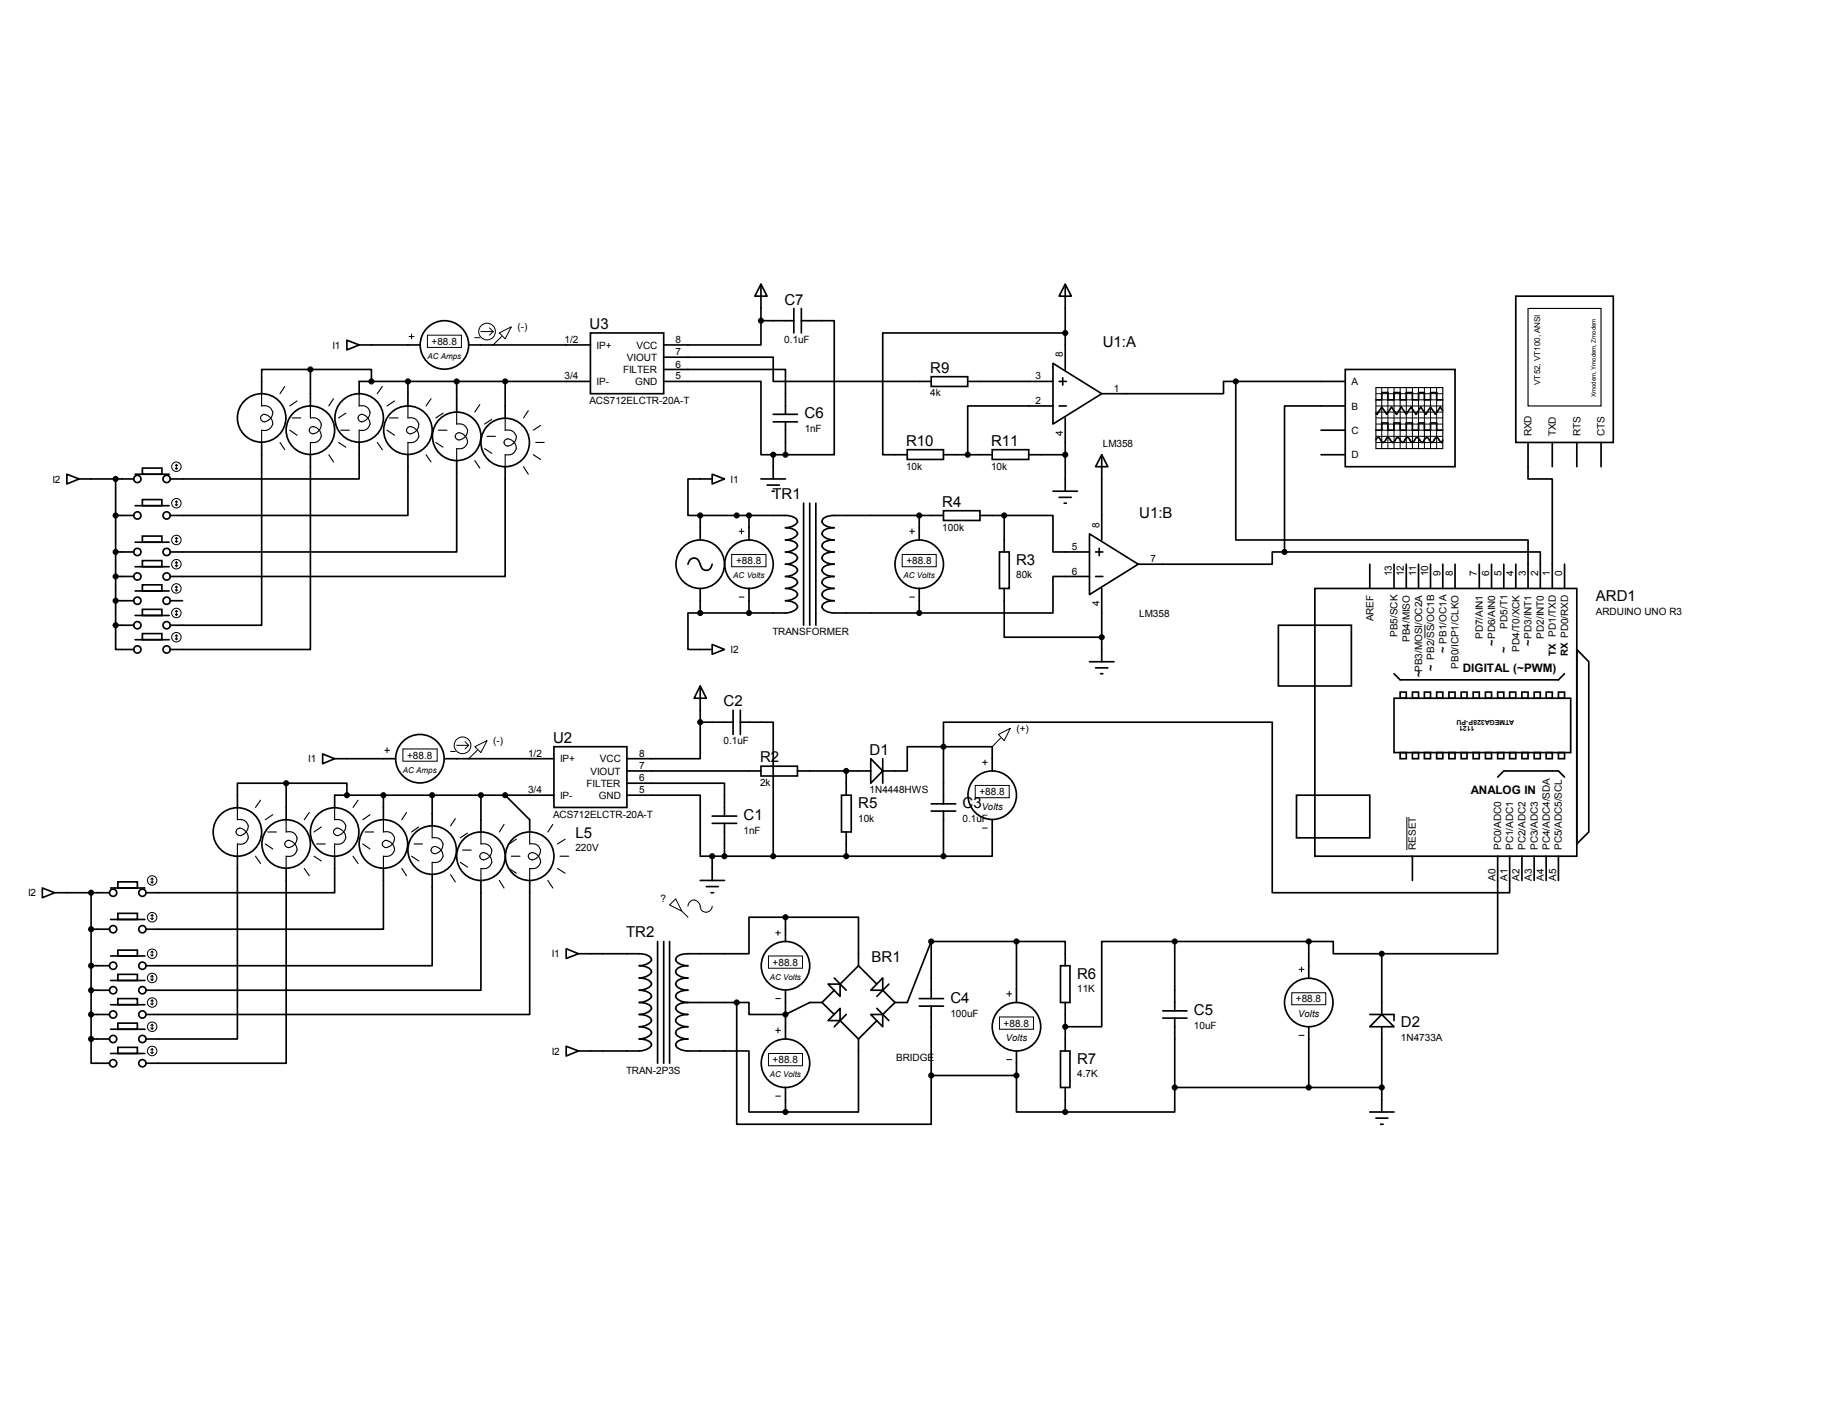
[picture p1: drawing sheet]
<svg xmlns="http://www.w3.org/2000/svg" width="279mm" height="216mm" viewBox="0 0 279 216" stroke-linecap="round" stroke-linejoin="round" font-family="sans-serif">
<g fill="none" stroke="#000" stroke-width=".25">
<path d="M47.2 56.1h9.2v1.9M47.2 56.1h-7.4v3.7M47.2 56.1v5.6M52.7 51.7l1.9 .7-1.9 .8zM54.6 52.4h9.2M62 58v3.7M69.4 58v4.6M71.2 52.4h18.5M76.8 58v5.5M89.7 50.6h11.1v9.2h-11.1zM89.7 58h-35.1v1.8M100.8 56.1h18.5v6.8"/>
<path d="M100.8 58h14.8v11.1h1.9M100.8 54.3h16.7v3.7h24M115.6 43.2l.9 1.8h-1.8zM115.6 48.7v3.7h-14.8M115.6 43.2v5.5M115.6 48.7h5M120.6 46.9v3.7M121.8 48.7h4.9v20.4h-7.4M121.8 46.9v3.7M141.5 57.2h5.5v1.5h-5.5zM147 58h13M160 55.2l7.4 4.6-7.4 4.6z"/>
<path d="M160.9 58h1.1M161.5 57.4v1.1M161.8 43.2l1 1.8h-1.9zM161.8 50.6h-27.7v18.5h3.7M161.8 43.2v12.9M187.7 58h-1.8v1.8h-18.5M187.7 58v24h44.5v7.4M187.7 58h16.7M204.4 56.1h16.7v14.8h-16.7zM230.3 45h14.8v22.2h-14.8zM10.2 72.1l1.8 .7-1.8 .7zM12 72.8h8.3"/>
<path d="M17.6 78.3h2.7M17.6 72.8v22.2M20.5 76.8h5.2M20.5 72.1h5.2M21.6 75.9h3v.9h-3zM21.6 71.1h3v1h-3zM39.8 67.2v27.8h-13.9M47.2 69.1v29.6h-21.3M54.6 67.2v5.6h-28.7M62 69.1v9.2h-36.1M69.4 70v13.9h-43.5M76.8 70.9v16.7h-50.9"/>
<path d="M106.4 78.3h12.9a2.2 2.2 0 0 1 1.8 .6l.1 .3a1.74 1.74 0 0 1-1.9 1 2.2 2.2 0 0 1 1.8 .6l.1 .3a1.81 1.81 0 0 1-1.9 .9 2.23 2.23 0 0 1 1.8 .6l.1 .3a1.74 1.74 0 0 1-1.9 1 2.2 2.2 0 0 1 1.8 .6l.1 .3a1.74 1.74 0 0 1-1.9 .9 2.2 2.2 0 0 1 1.8 .6l.1 .4a1.74 1.74 0 0 1-1.9 .9 2.16 2.16 0 0 1 1.8 .6l.1 .3a1.79 1.79 0 0 1-1.9 .9 2.2 2.2 0 0 1 1.8 .6l.1 .3a1.74 1.74 0 0 1-1.9 1 2.2 2.2 0 0 1 1.8 .6l.1 .3a1.74 1.74 0 0 1-1.9 .9h-12.9M106.4 78.3v3.7M108.2 72.1l1.9 .7-1.9 .7zM108.2 72.8h-3.7v5.5h1.9M113.8 78.3h.1M113.8 78.3v3.7M115.6 72.8h3.7M116.5 73.7h1.9M117.3 74.6h.3M117.5 69.1v3.7M117.5 69.1h1.8M117.5 64.1h3.7"/>
<path d="M117.5 62.9h3.7M119.3 64.1v5M122.1 76.5v18.5M123 76.5v18.5M124 76.5v18.5M137.8 68.3h5.5v1.5h-5.5zM139.7 78.3v3.7M143.3 77.6h5.6v1.5h-5.6zM143.3 78.3h-16.6a2.05 2.05 0 0 0-1.7 .6l-.1 .3a1.36 1.36 0 0 0 1.2 .9l.6 .1a2.05 2.05 0 0 0-1.7 .6l-.1 .3a1.42 1.42 0 0 0 1.2 .9h.6a2.08 2.08 0 0 0-1.7 .6l-.1 .3a1.36 1.36 0 0 0 1.2 .9l.6 .1a2.05 2.05 0 0 0-1.7 .6l-.1 .3a1.36 1.36 0 0 0 1.2 .9h.6a2.05 2.05 0 0 0-1.7 .6l-.1 .4a1.36 1.36 0 0 0 1.2 .8l.6 .1a2.02 2.02 0 0 0-1.7 .6l-.1 .3a1.39 1.39 0 0 0 1.2 .8l.6 .1a2.05 2.05 0 0 0-1.7 .6l-.1 .3a1.36 1.36 0 0 0 1.2 .9l.6 .1a2.05 2.05 0 0 0-1.7 .6l-.1 .3a1.36 1.36 0 0 0 1.2 .9h13.6M143.3 69.1h7.4M148.9 78.3h3.7M150.7 68.3h5.6v1.5h-5.6z"/>
<path d="M152.6 78.3h7.4v5.6h5.5M152.6 78.3v5.6M156.3 69.1h5.5M160 61.7h-13v7.4M160 74.6h3.7M160.9 61.7h1.1M160.9 75.6h1.9M161.7 76.5h.3M161.8 63.5v11.1M167.4 69.1l.9 1.8h-1.8zM167.4 69.1v12.9M200.7 69.1h3.7"/>
<path d="M200.7 65.4h3.7M204.4 61.7h-9.2v22.2M209 66.8l.4-.3 .7 .7 .8-.7 .7 .7 .7-.7 .8 .7 .7-.7 .8 .7 .7-.7 .8 .7 .7-.7 .8 .7 .7-.7 .7 .7 .2-.4M209 60.7h.9v-1.1h1v1.1h.9v-1.1h.9v1.1h1v-1.1h.9v1.1h.9v-1.1h.9v1.1h.9v-1.1h1v1.1h.9M209 65.4h.9v-1.1h1v1.1h.9v-1.1h.9v1.1h1v-1.1h.9v1.1h.9v-1.1h.9v1.1h.9v-1.1h1v1.1h.9M219.2 62.4l-.4-.6-.7 1.1-.8-1.1-.7 1.1-.7-1.1-.8 1.1-.7-1.1-.7 1.1-.8-1.1-.7 1.1-.8-1.1-.7 1.1-.8-1.1-.7 1.1-.2-.1M232.2 67.2v5.6h3.6v16.6M235.8 67.2v3.7M239.6 67.2v3.7M243.2 67.2v3.7M17.6 95v3.7h2.7M17.6 83.9h2.7"/>
<path d="M17.6 87.6h2.7M17.6 91.3h2.7M17.6 95h2.7M20.5 82.4h5.2M20.5 86.1h5.2M20.5 89.8h5.2M20.5 93.5h5.2M20.5 97.2h5.2M21.6 81.4h3v1h-3zM21.6 85.2h3v.9h-3zM21.6 88.9h3v.9h-3zM21.6 92.6h3v.9h-3z"/>
<path d="M21.6 96.3h3v.9h-3zM25.9 91.3h1.8M104.5 85.7a.93 .93 0 0 1 1-.9 .93 .93 0 0 1 .9 .9 .91 .91 0 0 0 .9 1 .91 .91 0 0 0 .9-1M106.4 93.1h-1.9v5.6h3.7M106.4 89.4v3.7M108.2 97.9l1.9 .8-1.9 .7zM113.8 93.1h.1M113.8 89.4v3.7M139.7 89.4v3.7M151.8 83.9h1.5v5.5h-1.5zM152.6 89.4v7.4h14.8M165.5 81.1l7.4 4.6-7.4 4.6z"/>
<path d="M165.5 87.6h-5.5v5.5h-20.3M166.5 83.9h1.1M166.5 87.6h1.1M167 83.3v1.1M167.4 89.4v11.1M194.2 95h11.1v9.2h-11.1zM195.2 83.9h-1.9v1.8h-20.4M195.2 83.9h38.8v5.5M199.8 89.4h39.8v40.7h-39.8zM208.1 85.7v3.7M211.8 85.7v3.7M213.7 85.7v3.7"/>
<path d="M215.5 85.7v3.7M217.3 85.7v3.7M219.2 85.7v3.7M221.1 85.7v3.7M224.7 85.7v3.7M226.6 85.7v3.7M228.5 85.7v3.7M230.3 85.7v3.7M237.7 85.7v3.7M239.6 98.7l1.8 1.8v25.9l-1.8 1.8zM43.5 119h9.2v1.8M43.5 119h-7.4v3.7"/>
<path d="M43.5 119v5.5M49 114.6l1.8 .7-1.8 .7zM50.8 115.3h9.3M67.5 115.3h16.7M84.2 113.5h11v9.2h-11zM95.2 119h14.9v5M95.2 117.1h20.4M106.4 104.2l.9 1.9h-1.8zM106.4 109.7v5.6h-11.2M106.4 104.2v5.5M106.4 109.7h5M111.4 107.9v3.7"/>
<path d="M112.5 109.7h5v20.4M112.5 107.9v3.7M115.6 116.4h5.6v1.5h-5.6zM121.2 117.1h11.1M128.6 117.1v3.7M132.3 115.3l1.8 1.8-1.8 1.9zM134.1 115.3v3.7M143.3 113.5h-5.5v3.6h-3.7M143.3 113.5v-3.8h50v25.9h36.1v-5.5M143.3 113.5v8.6M143.3 113.5h7.4v3.6M165.5 100.5h3.7"/>
<path d="M166.5 101.5h1.8M167.2 102.4h.4M211.8 106.1h26.8v8.2h-26.8zM211.8 102.4l.9 .9h24.1l.9-.9M212.7 105.2h1v.9h-1zM212.7 114.3h1v1h-1zM214.6 105.2h.9v.9h-.9zM214.6 114.3h.9v1h-.9zM216.4 105.2h.9v.9h-.9zM216.4 114.3h.9v1h-.9zM218.3 105.2h.9v.9h-.9zM218.3 114.3h.9v1h-.9z"/>
<path d="M220.1 105.2h1v.9h-1zM220.1 114.3h1v1h-1zM222 105.2h.9v.9h-.9zM222 114.3h.9v1h-.9zM223.8 105.2h.9v.9h-.9zM223.8 114.3h.9v1h-.9zM225.7 105.2h.9v.9h-.9zM225.7 114.3h.9v1h-.9zM227.5 105.2h1v.9h-1zM227.5 114.3h1v1h-1zM227.5 118.1l1-1h8.3l.9 1M229.4 105.2h.9v.9h-.9z"/>
<path d="M229.4 114.3h.9v1h-.9zM231.2 105.2h1v.9h-1zM231.2 114.3h1v1h-1zM233.1 105.2h.9v.9h-.9zM233.1 114.3h.9v1h-.9zM234.9 105.2h.9v.9h-.9zM234.9 114.3h.9v1h-.9zM236.8 105.2h.9v.9h-.9zM236.8 114.3h.9v1h-.9zM6.4 134.9l1.9 .7-1.9 .8zM8.3 135.6h8.3M13.8 135.6v22.3"/>
<path d="M16.8 139.7h5.2M16.8 134.9h5.2M17.9 138.8h3v.9h-3zM17.9 134h3v.9h-3zM36.1 130.1v27.8h-13.9M43.5 132v29.5h-21.3M50.8 130.1v5.5h-28.6M58.3 132v9.2h-36.1M58.3 120.8v3.7M65.7 132.9v13.8h-43.5M65.7 120.8v4.7M73.1 133.8v16.7h-50.9"/>
<path d="M73.1 120.8v5.6M76.8 120.8l3.7 3.7v1.9M80.5 133.8v20.3h-58.3M84.2 120.8h-33.4v1.9M95.2 120.8h11.2v9.3h1.8M106.4 133.8h3.7M107.3 134.7h1.8M108 135.6h.4M108.2 130.1v3.7M108.2 130.1h35.1M108.2 125.1h3.7M108.2 124h3.7"/>
<path d="M110.1 125.1v5M119.3 139.4h-5.5v5.5h-9.3a2.06 2.06 0 0 0-1.8 .6v.3a1.44 1.44 0 0 0 1.2 .9h.6a2.09 2.09 0 0 0-1.8 .7v.3a1.4 1.4 0 0 0 1.2 .8l.6 .1a2.09 2.09 0 0 0-1.8 .6v.3a1.4 1.4 0 0 0 1.2 .9l.6 .1a2.09 2.09 0 0 0-1.8 .6v.3a1.7 1.7 0 0 0 1.8 .9M119.3 139.4h11.1v7.3M119.3 139.4v3.6M127.8 120.8h1.5v5.6h-1.5zM128.6 126.4v3.7M141.5 123.2h3.7M141.5 122.1h3.7M143.3 123.2v6.9M150.7 124.5v5.6h-7.4M197 120.8h11.1v6.5h-11.1zM214.6 130.1v3.7"/>
<path d="M227.5 130.1v14.8h-17.6M231.2 130.1v3.7M233.1 130.1v3.7M234.9 130.1v3.7M236.8 130.1v3.7M13.8 157.9v3.6h2.8M13.8 141.2h2.8M13.8 146.7h2.8M13.8 150.5h2.8M13.8 154.1h2.8M13.8 157.9h2.8M16.8 145.2h5.2"/>
<path d="M16.8 149h5.2M16.8 152.7h5.2M16.8 156.4h5.2M17.9 144.4h3v.8h-3zM17.9 148h3v1h-3zM17.9 151.7h3v1h-3zM17.9 155.4h3v1h-3zM17.9 159.1h3v1h-3zM86 144.1l1.9 .8-1.9 .7zM86 159l1.9 .7-1.9 .7zM87.9 144.9h9.2a2.26 2.26 0 0 1 1.8 .6l.1 .3a1.86 1.86 0 0 1-1.9 .9 2.31 2.31 0 0 1 1.8 .7l.1 .3a1.8 1.8 0 0 1-1.9 .9 2.31 2.31 0 0 1 1.8 .6l.1 .3a1.8 1.8 0 0 1-1.9 1 2.31 2.31 0 0 1 1.8 .6l.1 .3a1.89 1.89 0 0 1-1.9 .9 2.34 2.34 0 0 1 1.8 .6l.1 .3a1.8 1.8 0 0 1-1.9 .9 2.31 2.31 0 0 1 1.8 .7l.1 .3a1.8 1.8 0 0 1-1.9 .9 2.31 2.31 0 0 1 1.8 .6l.1 .3a1.8 1.8 0 0 1-1.9 1 2.34 2.34 0 0 1 1.8 .5l.1 .3a1.8 1.8 0 0 1-1.9 1h-9.2M99.9 143v18.5"/>
<path d="M100.8 143v18.5M101.7 143v18.5M104.5 152.3a2.13 2.13 0 0 0-1.8 .6v.3a1.4 1.4 0 0 0 1.2 .9h.6a2.09 2.09 0 0 0-1.8 .7v.3a1.4 1.4 0 0 0 1.2 .8l.6 .1a2.09 2.09 0 0 0-1.8 .6v.3a1.4 1.4 0 0 0 1.2 .9l.6 .1a2.13 2.13 0 0 0-1.8 .5v.3a1.4 1.4 0 0 0 1.2 .9l9.9 .1v9.3h5.5M104.5 152.3h7.4M111.9 152.3h1.9v1.8h5.5l3.7-1.8h1.9M111.9 152.3v18.5h29.6v-7.4M119.3 150.5v7.4M124.9 152.3l1.8 1.8M125.8 149.5h1.8v1.9zM126.7 148.6l1.9 1.9M126.7 150.5l-1.8 1.8M127.6 153.2v1.9h-1.8z"/>
<path d="M127.6 155.1l2.8 2.8M128.6 154.1l-1.9 1.9M130.4 157.9v11.1h-11.1M130.4 146.7l-2.8 2.8M130.4 146.7l2.8 2.8M132.3 154.1h1.8v1.9zM133.2 153.2l1.8 1.9M133.2 155.1l-2.8 2.8M134.1 148.6v1.9h-1.8zM134.1 150.5l1.9 1.8M135 149.5l-1.8 1.9M136 152.3l-1.9 1.8"/>
<path d="M139.7 152.9h3.6M139.7 151.7h3.6M141.5 143v8.7M141.5 152.9v10.5M141.5 143h12.9M141.5 143l-3.7 9.3h-1.8M154.4 143h7.4v3.7M154.4 143v9.3M154.4 159.7v3.7M161.1 146.7h1.5v5.6h-1.5zM161.1 159.7h1.5v5.5h-1.5zM161.8 152.3v7.4"/>
<path d="M176.7 154.7h3.6M176.7 153.6h3.6M178.5 143h-11.1v13h-5.6M178.5 143v10.6M178.5 154.7v10.5M178.5 143h20.3M198.8 143h3.8v1.9h7.3M198.8 143v5.6M198.8 156v9.2M208.1 154.1h3.7v1M209.9 154.1l1.9 1.9h-3.7zM209.9 144.9v9.2"/>
<path d="M209.9 156v13M16.8 160.1h5.2M119.3 165.2v3.8M141.5 163.4h12.9M154.4 163.4v5.6h7.4M161.8 165.2v3.8M178.5 165.2v3.8h-16.7M178.5 165.2h31.4M208.1 169h3.7M209 169.9h1.9M209.8 170.8h.3"/>
<circle cx="67.5" cy="52.4" r="3.7"/>
<circle cx="20.9" cy="72.8" r=".55"/>
<circle cx="20.9" cy="78.3" r=".55"/>
<circle cx="25.3" cy="72.8" r=".55"/>
<circle cx="25.3" cy="78.3" r=".55"/>
<circle cx="39.8" cy="63.5" r="3.7"/>
<circle cx="47.2" cy="65.4" r="3.7"/>
<circle cx="54.6" cy="63.5" r="3.7"/>
<circle cx="62" cy="65.4" r="3.7"/>
<circle cx="69.4" cy="66.3" r="3.7"/>
<circle cx="76.8" cy="67.2" r="3.7"/>
<circle cx="20.9" cy="95" r=".55"/>
<circle cx="20.9" cy="83.9" r=".55"/>
<circle cx="20.9" cy="87.6" r=".55"/>
<circle cx="20.9" cy="91.3" r=".55"/>
<circle cx="20.9" cy="98.7" r=".55"/>
<circle cx="25.3" cy="87.6" r=".55"/>
<circle cx="25.3" cy="95" r=".55"/>
<circle cx="25.3" cy="83.9" r=".55"/>
<circle cx="25.3" cy="91.3" r=".55"/>
<circle cx="25.3" cy="98.7" r=".55"/>
<circle cx="106.4" cy="85.7" r="3.7"/>
<circle cx="113.8" cy="85.7" r="3.7"/>
<circle cx="139.7" cy="85.7" r="3.7"/>
<circle cx="63.8" cy="115.3" r="3.7"/>
<circle cx="17.2" cy="135.6" r=".55"/>
<circle cx="21.6" cy="135.6" r=".55"/>
<circle cx="36.1" cy="126.4" r="3.7"/>
<circle cx="43.5" cy="128.2" r="3.7"/>
<circle cx="50.8" cy="126.4" r="3.7"/>
<circle cx="58.3" cy="128.2" r="3.7"/>
<circle cx="65.7" cy="129.2" r="3.7"/>
<circle cx="73.1" cy="130.1" r="3.7"/>
<circle cx="80.5" cy="130.1" r="3.7"/>
<circle cx="150.7" cy="120.8" r="3.7"/>
<circle cx="17.2" cy="154.1" r=".55"/>
<circle cx="17.2" cy="146.7" r=".55"/>
<circle cx="17.2" cy="150.5" r=".55"/>
<circle cx="17.2" cy="157.9" r=".55"/>
<circle cx="17.2" cy="141.2" r=".55"/>
<circle cx="21.6" cy="150.5" r=".55"/>
<circle cx="21.6" cy="154.1" r=".55"/>
<circle cx="21.6" cy="141.2" r=".55"/>
<circle cx="21.6" cy="146.7" r=".55"/>
<circle cx="21.6" cy="157.9" r=".55"/>
<circle cx="119.3" cy="146.7" r="3.7"/>
<circle cx="154.4" cy="156" r="3.7"/>
<circle cx="198.8" cy="152.3" r="3.7"/>
<circle cx="17.2" cy="161.5" r=".55"/>
<circle cx="21.6" cy="161.5" r=".55"/>
<circle cx="119.3" cy="161.5" r="3.7"/>
</g>
<g fill="none" stroke="#000" stroke-width=".15">
<path d="M62.1 51.1h.8M62.5 50.8v.7M64.9 50.9h5.2v1.9h-5.2zM72.1 51.3h.8M73.1 50.4h1.8M74.4 49.8l.5 .6M74.9 50.4l-.5 .5M75.9 50.6l1.8-.9-.9 1.8zM76.2 51.1l-1.3 1.3M209 59.8h10.2M209.9 58.9l.1 9.3M210.9 58.9v9.3"/>
<path d="M211.8 58.9v9.3M212.7 58.9l.1 9.3M213.7 58.9v9.3M214.6 58.9v9.3M215.5 58.9l.1 9.3M216.4 58.9l.1 9.3M217.3 58.9l.1 9.3M218.3 58.9v9.3M26.6 76.7l.2 .1M26.6 71.1l.2 .2M26.8 70.6v.7M26.8 76.1v.7"/>
<path d="M26.8 76.1l-.2 .2M26.8 76.1l.2 .2M26.8 70.6l-.2 .1M26.8 70.6l.2 .1M27 76.7l-.2 .1M27 71.1l-.2 .2M209 61.7h10.2M209 60.7h10.2M209 62.6h10.2M209 64.4h10.2M209 65.4h10.2M209 66.3h10.2"/>
<path d="M209 67.2h10.2M209 63.5h10.2M26.6 82.2l.2 .2M26.6 85.9l.2 .2M26.6 89.6l.2 .2M26.6 93.3l.2 .2M26.6 97l.2 .2M26.8 81.7v.7M26.8 85.3v.8M26.8 89.1v.7M26.8 92.8v.7M26.8 96.5v.7"/>
<path d="M26.8 81.7l-.2 .1M26.8 81.7l.2 .1M26.8 85.3l-.2 .3M26.8 85.3l.2 .3M26.8 89.1l-.2 .1M26.8 89.1l.2 .1M26.8 92.8l-.2 .1M26.8 92.8l.2 .1M26.8 96.5l-.2 .1M26.8 96.5l.2 .1M27 82.2l-.2 .2M27 85.9l-.2 .2"/>
<path d="M27 89.6l-.2 .2M27 93.3l-.2 .2M27 97l-.2 .2M111.2 84.2h5.2v1.9h-5.2zM112.3 80.7h.7M112.3 90.7h.7M112.6 80.3v.8M137.1 84.2h5.1v1.9h-5.1zM138.2 80.7h.7M138.2 90.7h.7M138.6 80.3v.8M216.5 94.9v2"/>
<path d="M58.5 114h.7M58.8 113.6v.7M61.2 113.8h5.2v1.9h-5.2zM68.5 114.2h.7M69.4 113.2h1.8M70.7 112.7l.5 .5M71.2 113.2l-.5 .6M72.1 113.5l1.9-1-.9 1.8zM72.5 114l-1.3 1.3M148.2 119.3h5.1v1.9h-5.1zM149.3 115.8h.7M149.6 115.5v.7"/>
<path d="M151.7 111.6l1.8-.9-.9 1.8zM152 112.1l-1.3 1.4M22.9 139.5l.2 .2M22.9 134l.2 .2M23.1 133.4v.8M23.1 139v.7M23.1 139l-.2 .1M23.1 139l.2 .1M23.1 133.4l-.2 .2M23.1 133.4l.2 .2M23.3 139.5l-.2 .2M23.3 134l-.2 .2"/>
<path d="M101.7 137.5l1-.9 .9 1.8zM103.6 138.4l.9 1M104.5 137.7a.93 .93 0 0 1 1-1 .93 .93 0 0 1 .9 1 .91 .91 0 0 0 .9 .9 .91 .91 0 0 0 .9-.9M149.3 125.8h.7M213.7 124.1v5.1M22.9 145.1l.2 .1M22.9 148.8l.2 .2M22.9 152.5l.2 .2M22.9 156.2l.2 .2M22.9 159.9l.2 .2M23.1 144.5v.7M23.1 148.2v.8"/>
<path d="M23.1 151.9v.8M23.1 155.6v.8M23.1 159.3v.8M23.1 144.5l-.2 .2M23.1 144.5l.2 .2M23.1 148.2l-.2 .2M23.1 148.2l.2 .2M23.1 151.9l-.2 .2M23.1 151.9l.2 .2M23.1 155.6l-.2 .2M23.1 155.6l.2 .2M23.1 159.3l-.2 .2"/>
<path d="M23.1 159.3l.2 .2M23.3 145.1l-.2 .1M23.3 148.8l-.2 .2M23.3 152.5l-.2 .2M23.3 156.2l-.2 .2M23.3 159.9l-.2 .2M116.8 145.2h5.1v1.9h-5.1zM117.9 141.7h.7M117.9 151.7h.7M117.9 156.5h.7M118.2 141.4v.7M118.2 156.2v.7"/>
<path d="M151.8 154.5h5.2v1.9h-5.2zM153 151h.7M153.3 150.6v.8M196.3 150.8h5.1v1.9h-5.1zM197.4 147.3h.7M197.4 157.3h.7M197.7 146.9v.8M116.8 160.1h5.1v1.8h-5.1zM117.9 166.5h.7M153 161h.7"/>
<circle cx="74" cy="50.4" r="1.27"/>
<circle cx="26.8" cy="76.5" r=".72"/>
<circle cx="26.8" cy="70.9" r=".72"/>
<circle cx="26.8" cy="89.4" r=".72"/>
<circle cx="26.8" cy="85.7" r=".72"/>
<circle cx="26.8" cy="82" r=".72"/>
<circle cx="26.8" cy="96.8" r=".72"/>
<circle cx="26.8" cy="93.1" r=".72"/>
<circle cx="70.3" cy="113.2" r="1.27"/>
<circle cx="23.1" cy="133.8" r=".72"/>
<circle cx="23.1" cy="139.4" r=".72"/>
<circle cx="23.1" cy="144.9" r=".72"/>
<circle cx="23.1" cy="152.3" r=".72"/>
<circle cx="23.1" cy="156" r=".72"/>
<circle cx="23.1" cy="148.6" r=".72"/>
<circle cx="23.1" cy="159.7" r=".72"/>
</g>
<g fill="none" stroke="#000" stroke-width=".17">
<path d="M39.8 59.8v1.9a1.23 1.23 0 0 1 1.6 .8 1.23 1.23 0 0 1-1 1.5 .57 .57 0 0 1-.8-.3 .57 .57 0 0 1 .5-.8 1.5 1.5 0 0 1 1.3 1.5 1.33 1.33 0 0 1-1.6 1v1.8M43.3 58.7l-.8 1.1M54.6 59.8v1.9a1.2 1.2 0 0 1 1.5 .6 1.2 1.2 0 0 1-.6 1.6 .67 .67 0 0 1-1-.1l-.1-.3a.58 .58 0 0 1 .8-.5 1.25 1.25 0 0 1 .9 1 1.25 1.25 0 0 1-.5 1.3l-.5 .1h-.5v1.8M58.1 58.7l-.8 1.1M209 58.9h10.2v9.3h-10.2zM232.2 46.9h11v14.8h-11zM42.5 67.2l.8 1.1M44 65.4l1.1 .7M44.4 63.5h1.3M45.1 60.9l-1.1 .8M47.2 61.7v1.8a1.23 1.23 0 0 1 1.6 .8 1.23 1.23 0 0 1-1 1.6 .56 .56 0 0 1-.8-.5 .56 .56 0 0 1 .8-.5 1.24 1.24 0 0 1 .9 1 1.24 1.24 0 0 1-.5 1.2l-1 .1v1.9M50 69.1l.7 1.1"/>
<path d="M50.7 60.6l-.7 1.1M51.4 67.2l1.1 .7M51.8 65.4h1.3M52.5 62.8l-1.1 .7M57.3 67.2l.8 1.1M58.8 65.4l1.1 .7M59.2 63.5h1.3M59.9 60.9l-1.1 .8M62 61.7v1.8a1.23 1.23 0 0 1 1.6 .8 1.23 1.23 0 0 1-1 1.6 .57 .57 0 0 1-.8-.5 .57 .57 0 0 1 .8-.5 1.24 1.24 0 0 1 1 1 1.24 1.24 0 0 1-.6 1.2l-1 .1v1.9M64.7 69.1l.8 1.1M65.5 60.6l-.8 1.1M66.2 67.2l1.1 .7"/>
<path d="M66.6 65.4h1.3M67.3 62.8l-1.1 .7M69.4 62.6v1.8a1.23 1.23 0 0 1 1.6 .9 1.23 1.23 0 0 1-1 1.5 .57 .57 0 0 1-.8-.5 .57 .57 0 0 1 .8-.5 1.24 1.24 0 0 1 1 1 1.24 1.24 0 0 1-.6 1.3l-1 .1v1.8M72.1 70l.8 1.1M72.9 61.5l-.8 1.1M73.6 68.2l1.1 .7M74 66.3h1.3M74.7 63.7l-1.1 .7M76.8 63.5v1.9a1.23 1.23 0 0 1 1.6 .8 1.23 1.23 0 0 1-1 1.5 .57 .57 0 0 1-.8-.5 .57 .57 0 0 1 .8-.5 1.23 1.23 0 0 1 1 1 1.23 1.23 0 0 1-.6 1.3l-.5 .1h-.5v1.8M79.5 70.9l.8 1.2M80.3 62.4l-.8 1.1M81 69.1l1.1 .7"/>
<path d="M81.4 67.2h1.3M82.1 64.6l-1.1 .8M36.1 122.7v1.8a1.23 1.23 0 0 1 1.6 .9 1.23 1.23 0 0 1-1 1.5 .58 .58 0 0 1-.8-.5 .58 .58 0 0 1 .8-.5 1.26 1.26 0 0 1 1 1 1.26 1.26 0 0 1-.6 1.3l-.5 .1-.5-.1v1.9M38.8 130.1l.8 1.1M39.6 121.6l-.8 1.1M40.3 128.2l1.1 .8M40.7 126.4h1.3M41.4 123.8l-1.1 .7M43.5 124.5v1.9a1.18 1.18 0 0 1 1.5 .6 1.18 1.18 0 0 1-.6 1.6 .68 .68 0 0 1-.7 .2 .68 .68 0 0 1-.4-.6 .6 .6 0 0 1 .8-.5 1.24 1.24 0 0 1 1 1 1.24 1.24 0 0 1-.6 1.3l-1 .1v1.9M46.2 132l.8 1.1M47 123.4l-.8 1.1M47.7 130.1l1.1 .7"/>
<path d="M48.1 128.2h1.3M48.8 125.6l-1.1 .8M50.8 122.7v1.8a1.23 1.23 0 0 1 1.7 .9 1.23 1.23 0 0 1-1 1.5 .57 .57 0 0 1-.8-.4 .57 .57 0 0 1 .5-.7 1.27 1.27 0 0 1 1.2 .9 1.27 1.27 0 0 1-.5 1.5l-.5 .1-.6-.1v1.9M53.6 130.1l.8 1.1M54.4 121.6l-.8 1.1M55.1 128.2l1.1 .8M55.5 126.4h1.3M56.2 123.8l-1.1 .7M58.3 124.5v1.9a1.21 1.21 0 0 1 1.6 .8 1.21 1.21 0 0 1-1 1.5 .56 .56 0 0 1-.8-.5 .56 .56 0 0 1 .8-.5 1.25 1.25 0 0 1 .7 2.1l-.8 .3h-.5v1.9M61 132l.8 1.1M61.8 123.4l-.8 1.1M62.5 130.1l1.1 .7"/>
<path d="M62.9 128.2h1.3M63.6 125.6l-1.1 .8M65.7 125.5v1.8a1.23 1.23 0 0 1 1.6 .8 1.23 1.23 0 0 1-1 1.6 .56 .56 0 0 1-.8-.5 .56 .56 0 0 1 .8-.5 1.24 1.24 0 0 1 .9 1 1.24 1.24 0 0 1-.5 1.2l-1 .1v1.9M68.5 132.9l.7 1.1M69.2 124.4l-.7 1.1M69.9 131l1.1 .7M70.3 129.2h1.3M71 126.6l-1.1 .7M73.1 126.4v1.8a1.23 1.23 0 0 1 1.6 .9 1.23 1.23 0 0 1-1 1.5 .56 .56 0 0 1-.8-.5 .56 .56 0 0 1 .8-.5 1.24 1.24 0 0 1 1 1 1.24 1.24 0 0 1-.6 1.3l-1 .1v1.8M75.9 133.8l.7 1.1M76.6 125.3l-.7 1.1M77.3 132l1.1 .7"/>
<path d="M77.7 130.1h1.3M78.4 127.5l-1.1 .7M80.5 126.4v1.8a1.23 1.23 0 0 1 1.6 .9 1.23 1.23 0 0 1-1 1.5 .57 .57 0 0 1-.8-.5 .57 .57 0 0 1 .8-.5 1.24 1.24 0 0 1 1 1 1.24 1.24 0 0 1-.6 1.3l-1 .1v1.8M83.2 133.8l.8 1.1M84 125.3l-.8 1.1M84.7 132l1.2 .7M85.1 130.1h1.3M85.9 127.5l-1.2 .7"/>
</g>
<g fill="#000" stroke="#000" stroke-width=".25">
<circle cx="47.2" cy="56.1" r=".34"/>
<circle cx="56.4" cy="58" r=".34"/>
<circle cx="62" cy="58" r=".34"/>
<circle cx="69.4" cy="58" r=".34"/>
<circle cx="76.8" cy="58" r=".34"/>
<circle cx="115.6" cy="48.7" r=".34"/>
<circle cx="161.8" cy="50.6" r=".34"/>
<circle cx="187.7" cy="58" r=".34"/>
<circle cx="17.6" cy="78.3" r=".34"/>
<circle cx="17.6" cy="72.8" r=".34"/>
<circle cx="106.4" cy="78.3" r=".34"/>
<circle cx="111.9" cy="78.3" r=".34"/>
<circle cx="113.8" cy="78.3" r=".34"/>
<circle cx="117.5" cy="69.1" r=".34"/>
<circle cx="119.3" cy="69.1" r=".34"/>
<circle cx="139.7" cy="78.3" r=".34"/>
<circle cx="147" cy="69.1" r=".34"/>
<circle cx="152.6" cy="78.3" r=".34"/>
<circle cx="161.8" cy="69.1" r=".34"/>
<circle cx="17.6" cy="87.6" r=".34"/>
<circle cx="17.6" cy="91.3" r=".34"/>
<circle cx="17.6" cy="95" r=".34"/>
<circle cx="17.6" cy="83.9" r=".34"/>
<circle cx="106.4" cy="93.1" r=".34"/>
<circle cx="113.8" cy="93.1" r=".34"/>
<circle cx="139.7" cy="93.1" r=".34"/>
<circle cx="167.4" cy="96.8" r=".34"/>
<circle cx="195.2" cy="83.9" r=".34"/>
<circle cx="43.5" cy="119" r=".34"/>
<circle cx="106.4" cy="109.7" r=".34"/>
<circle cx="128.6" cy="117.1" r=".34"/>
<circle cx="143.3" cy="113.5" r=".34"/>
<circle cx="13.8" cy="135.6" r=".34"/>
<circle cx="52.7" cy="120.8" r=".34"/>
<circle cx="58.3" cy="120.8" r=".34"/>
<circle cx="65.7" cy="120.8" r=".34"/>
<circle cx="73.1" cy="120.8" r=".34"/>
<circle cx="76.8" cy="120.8" r=".34"/>
<circle cx="108.2" cy="130.1" r=".34"/>
<circle cx="110.1" cy="130.1" r=".34"/>
<circle cx="117.5" cy="130.1" r=".34"/>
<circle cx="119.3" cy="139.4" r=".34"/>
<circle cx="128.6" cy="130.1" r=".34"/>
<circle cx="143.3" cy="130.1" r=".34"/>
<circle cx="13.8" cy="141.2" r=".34"/>
<circle cx="13.8" cy="154.1" r=".34"/>
<circle cx="13.8" cy="157.9" r=".34"/>
<circle cx="13.8" cy="146.7" r=".34"/>
<circle cx="13.8" cy="150.5" r=".34"/>
<circle cx="111.9" cy="152.3" r=".34"/>
<circle cx="119.3" cy="154.1" r=".34"/>
<circle cx="141.5" cy="143" r=".34"/>
<circle cx="154.4" cy="143" r=".34"/>
<circle cx="161.8" cy="156" r=".34"/>
<circle cx="178.5" cy="143" r=".34"/>
<circle cx="198.8" cy="143" r=".34"/>
<circle cx="209.9" cy="144.9" r=".34"/>
<circle cx="119.3" cy="169" r=".34"/>
<circle cx="141.5" cy="163.4" r=".34"/>
<circle cx="154.4" cy="163.4" r=".34"/>
<circle cx="161.8" cy="169" r=".34"/>
<circle cx="178.5" cy="165.2" r=".34"/>
<circle cx="198.8" cy="165.2" r=".34"/>
<circle cx="209.9" cy="165.2" r=".34"/>
</g>
<g font-size="2.3">
<text x="119.2" y="46.3">C7</text>
<text x="89.6" y="50">U3</text>
<text x="167.5" y="52.7">U1:A</text>
<text x="141.3" y="56.6">R9</text>
<text x="122.3" y="63.6">C6</text>
<text x="137.7" y="67.7">R10</text>
<text x="150.6" y="67.7">R11</text>
<text x="117.3" y="75.9">TR1</text>
<text x="143.2" y="77">R4</text>
<text x="173.1" y="78.7">U1:B</text>
<text x="154.4" y="85.8">R3</text>
<text x="242.5" y="91.4">ARD1</text>
<text x="109.9" y="107.3">C2</text>
<text x="84" y="112.8">U2</text>
<text x="115.5" y="115.8">R2</text>
<text x="132.1" y="114.7">D1</text>
<text x="113" y="124.6">C1</text>
<text x="130.4" y="122.8">R5</text>
<text x="146.3" y="122.8">C3</text>
<text x="87.4" y="127.3">L5</text>
<text x="95.1" y="142.4">TR2</text>
<text x="132.4" y="146.1">BR1</text>
<text x="163.7" y="148.7">R6</text>
<text x="144.4" y="152.4">C4</text>
<text x="181.4" y="154.2">C5</text>
<text x="163.7" y="161.6">R7</text>
<text x="212.8" y="156.1">D2</text>
</g>
<g font-size="1.8">
<text x="222.2" y="102.1">DIGITAL (~PWM)</text>
<text x="223.5" y="120.6">ANALOG IN</text>
</g>
<g font-size="1.6">
<text x="217.9" y="101.9" transform="rotate(-90 217.9 101.9)">~ PB2/SS/OC1B</text>
<text x="219.8" y="99.1" transform="rotate(-90 219.8 99.1)">~ PB1/OC1A</text>
<text x="227.2" y="98.2" transform="rotate(-90 227.2 98.2)">~PD6/AIN0</text>
<text x="229.1" y="99.1" transform="rotate(-90 229.1 99.1)">~</text>
<text x="232.7" y="98.2" transform="rotate(-90 232.7 98.2)">~PD3/INT1</text>
<text x="216.1" y="102.8" transform="rotate(-90 216.1 102.8)">~PB3/MOSI/OC2A</text>
</g>
<g font-size="1.5">
<text x="50.5" y="53">I1</text>
<text x="65.6" y="52.4">+88.8</text>
<text x="78.6" y="50.2">(-)</text>
<text x="85.8" y="52.1">1/2</text>
<text x="90.6" y="53">IP+</text>
<text x="96.7" y="53">VCC</text>
<text x="102.7" y="54">7</text>
<text x="102.7" y="52.1">8</text>
<text x="119.2" y="52.1">0.1uF</text>
<text x="85.8" y="57.7">3/4</text>
<text x="90.6" y="58.5">IP-</text>
<text x="94.7" y="56.7">FILTER</text>
<text x="95.2" y="54.8">VIOUT</text>
<text x="96.5" y="58.5">GND</text>
<text x="102.7" y="57.7">5</text>
<text x="102.7" y="55.8">6</text>
<text x="157.3" y="57.7">3</text>
<text x="161.5" y="54.3" transform="rotate(-90 161.5 54.3)">8</text>
<text x="169.2" y="59.5">1</text>
<text x="205.3" y="58.5">A</text>
<text x="89.6" y="61.4">ACS712ELCTR-20A-T</text>
<text x="122.3" y="65.7">1nF</text>
<text x="141.3" y="60.2">4k</text>
<text x="157.3" y="61.4">2</text>
<text x="205.3" y="62.2">B</text>
<text x="205.3" y="65.9">C</text>
<text x="137.7" y="71.4">10k</text>
<text x="150.6" y="71.4">10k</text>
<text x="161.5" y="66.2" transform="rotate(-90 161.5 66.2)">4</text>
<text x="167.5" y="67.9">LM358</text>
<text x="205.3" y="69.6">D</text>
<text x="232.7" y="66.3" transform="rotate(-90 232.7 66.3)">RXD</text>
<text x="236.4" y="66.3" transform="rotate(-90 236.4 66.3)">TXD</text>
<text x="240.1" y="66.3" transform="rotate(-90 240.1 66.3)">RTS</text>
<text x="243.8" y="66.3" transform="rotate(-90 243.8 66.3)">CTS</text>
<text x="8" y="73.3">I2</text>
<text x="111" y="73.3">I1</text>
<text x="143.2" y="80.6">100k</text>
<text x="162.9" y="83.6">5</text>
<text x="167" y="80.2" transform="rotate(-90 167 80.2)">8</text>
<text x="111.8" y="85.7">+88.8</text>
<text x="137.7" y="85.7">+88.8</text>
<text x="154.4" y="87.9">80k</text>
<text x="162.9" y="87.3">6</text>
<text x="174.8" y="85.4">7</text>
<text x="211.4" y="87.6" transform="rotate(-90 211.4 87.6)">13</text>
<text x="213.3" y="87.6" transform="rotate(-90 213.3 87.6)">12</text>
<text x="215.2" y="87.6" transform="rotate(-90 215.2 87.6)">11</text>
<text x="217" y="87.6" transform="rotate(-90 217 87.6)">10</text>
<text x="218.9" y="87.6" transform="rotate(-90 218.9 87.6)">9</text>
<text x="220.7" y="87.6" transform="rotate(-90 220.7 87.6)">8</text>
<text x="224.4" y="87.6" transform="rotate(-90 224.4 87.6)">7</text>
<text x="226.3" y="87.6" transform="rotate(-90 226.3 87.6)">6</text>
<text x="228.1" y="87.6" transform="rotate(-90 228.1 87.6)">5</text>
<text x="229.9" y="87.6" transform="rotate(-90 229.9 87.6)">4</text>
<text x="231.8" y="87.6" transform="rotate(-90 231.8 87.6)">3</text>
<text x="233.7" y="87.6" transform="rotate(-90 233.7 87.6)">2</text>
<text x="235.5" y="87.6" transform="rotate(-90 235.5 87.6)">1</text>
<text x="237.4" y="87.6" transform="rotate(-90 237.4 87.6)">0</text>
<text x="167" y="92.1" transform="rotate(-90 167 92.1)">4</text>
<text x="173.1" y="93.7">LM358</text>
<text x="208.7" y="94.4" transform="rotate(-90 208.7 94.4)">AREF</text>
<text x="229" y="95.5" transform="rotate(-90 229 95.5)">PD5/T1</text>
<text x="242.5" y="93.4">ARDUINO UNO R3</text>
<text x="111" y="99.2">I2</text>
<text x="117.3" y="96.5">TRANSFORMER</text>
<text x="212.3" y="96.8" transform="rotate(-90 212.3 96.8)">PB5/SCK</text>
<text x="214.2" y="97.5" transform="rotate(-90 214.2 97.5)">PB4/MISO</text>
<text x="221.6" y="101.6" transform="rotate(-90 221.6 101.6)">PB0/ICP1/CLKO</text>
<text x="225.3" y="97.1" transform="rotate(-90 225.3 97.1)">PD7/AIN1</text>
<text x="230.8" y="99.1" transform="rotate(-90 230.8 99.1)">PD4/T0/XCK</text>
<text x="234.6" y="97" transform="rotate(-90 234.6 97)">PD2/INT0</text>
<text x="236.4" y="99.6" transform="rotate(-90 236.4 99.6)">TX PD1/TXD</text>
<text x="238.2" y="99.7" transform="rotate(-90 238.2 99.7)">RX PD0/RXD</text>
<text x="74.9" y="113.1">(-)</text>
<text x="109.9" y="113.1">0.1uF</text>
<text x="154.4" y="111.2">(+)</text>
<text x="46.8" y="115.8">I1</text>
<text x="61.8" y="115.3">+88.8</text>
<text x="80.2" y="115">1/2</text>
<text x="85.1" y="115.8">IP+</text>
<text x="89.1" y="119.5">FILTER</text>
<text x="89.7" y="117.7">VIOUT</text>
<text x="91.1" y="115.8">VCC</text>
<text x="97.1" y="116.8">7</text>
<text x="97.1" y="115">8</text>
<text x="97.1" y="118.7">6</text>
<text x="115.5" y="119.4">2k</text>
<text x="80.2" y="120.5">3/4</text>
<text x="84" y="124.2">ACS712ELCTR-20A-T</text>
<text x="85.1" y="121.4">IP-</text>
<text x="91" y="121.4">GND</text>
<text x="97.1" y="120.5">5</text>
<text x="130.4" y="124.9">10k</text>
<text x="132.1" y="120.5">1N4448HWS</text>
<text x="146.3" y="124.9">0.1uF</text>
<text x="148.8" y="120.8">+88.8</text>
<text x="87.4" y="129.4">220V</text>
<text x="113" y="126.7">1nF</text>
<text x="215.1" y="129.2" transform="rotate(-90 215.1 129.2)">RESET</text>
<text x="228.1" y="129.2" transform="rotate(-90 228.1 129.2)">PC0/ADC0</text>
<text x="229.9" y="129.2" transform="rotate(-90 229.9 129.2)">PC1/ADC1</text>
<text x="231.8" y="129.2" transform="rotate(-90 231.8 129.2)">PC2/ADC2</text>
<text x="233.6" y="129.2" transform="rotate(-90 233.6 129.2)">PC3/ADC3</text>
<text x="235.4" y="129.2" transform="rotate(-90 235.4 129.2)">PC4/ADC4/SDA</text>
<text x="237.3" y="129.2" transform="rotate(-90 237.3 129.2)">PC5/ADC5/SCL</text>
<text x="4.3" y="136.2">I2</text>
<text x="100.3" y="137.1">?</text>
<text x="227.2" y="133.8" transform="rotate(-90 227.2 133.8)">A0</text>
<text x="229" y="133.8" transform="rotate(-90 229 133.8)">A1</text>
<text x="230.9" y="133.8" transform="rotate(-90 230.9 133.8)">A2</text>
<text x="232.7" y="133.8" transform="rotate(-90 232.7 133.8)">A3</text>
<text x="234.6" y="133.8" transform="rotate(-90 234.6 133.8)">A4</text>
<text x="236.4" y="133.8" transform="rotate(-90 236.4 133.8)">A5</text>
<text x="83.8" y="145.5">I1</text>
<text x="117.4" y="146.7">+88.8</text>
<text x="144.4" y="154.5">100uF</text>
<text x="152.5" y="156">+88.8</text>
<text x="163.7" y="150.7">11K</text>
<text x="196.9" y="152.3">+88.8</text>
<text x="83.8" y="160.2">I2</text>
<text x="117.4" y="161.5">+88.8</text>
<text x="136.1" y="161.2">BRIDGE</text>
<text x="181.4" y="156.3">10uF</text>
<text x="212.8" y="158.2">1N4733A</text>
<text x="95.1" y="163.1">TRAN-2P3S</text>
<text x="163.7" y="163.7">4.7K</text>
</g>
<g font-size="1.4">
<text x="149.1" y="123">Volts</text>
<text x="197.2" y="154.5">Volts</text>
<text x="152.8" y="158.2">Volts</text>
</g>
<g font-size="1.2">
<text x="64.9" y="54.6">AC Amps</text>
<text x="234" y="58.5" transform="rotate(-90 234 58.5)">VT52, VT100, ANSI</text>
<text x="111.4" y="87.8">AC Volts</text>
<text x="137.3" y="87.8">AC Volts</text>
<text x="61.2" y="117.4">AC Amps</text>
<text x="117" y="148.9">AC Volts</text>
<text x="117" y="163.7">AC Volts</text>
</g>
<g font-size="1.1">
<text x="224" y="110.3" transform="rotate(-180 224 110.3)">1121</text>
<text x="230.1" y="109.4" transform="rotate(-180 230.1 109.4)">ATMEGA328P-PU</text>
</g>
<text font-size=".9" x="242.5" y="60.4" transform="rotate(-90 242.5 60.4)">Xmodem, Ymodem, Zmodem</text>
</svg>
